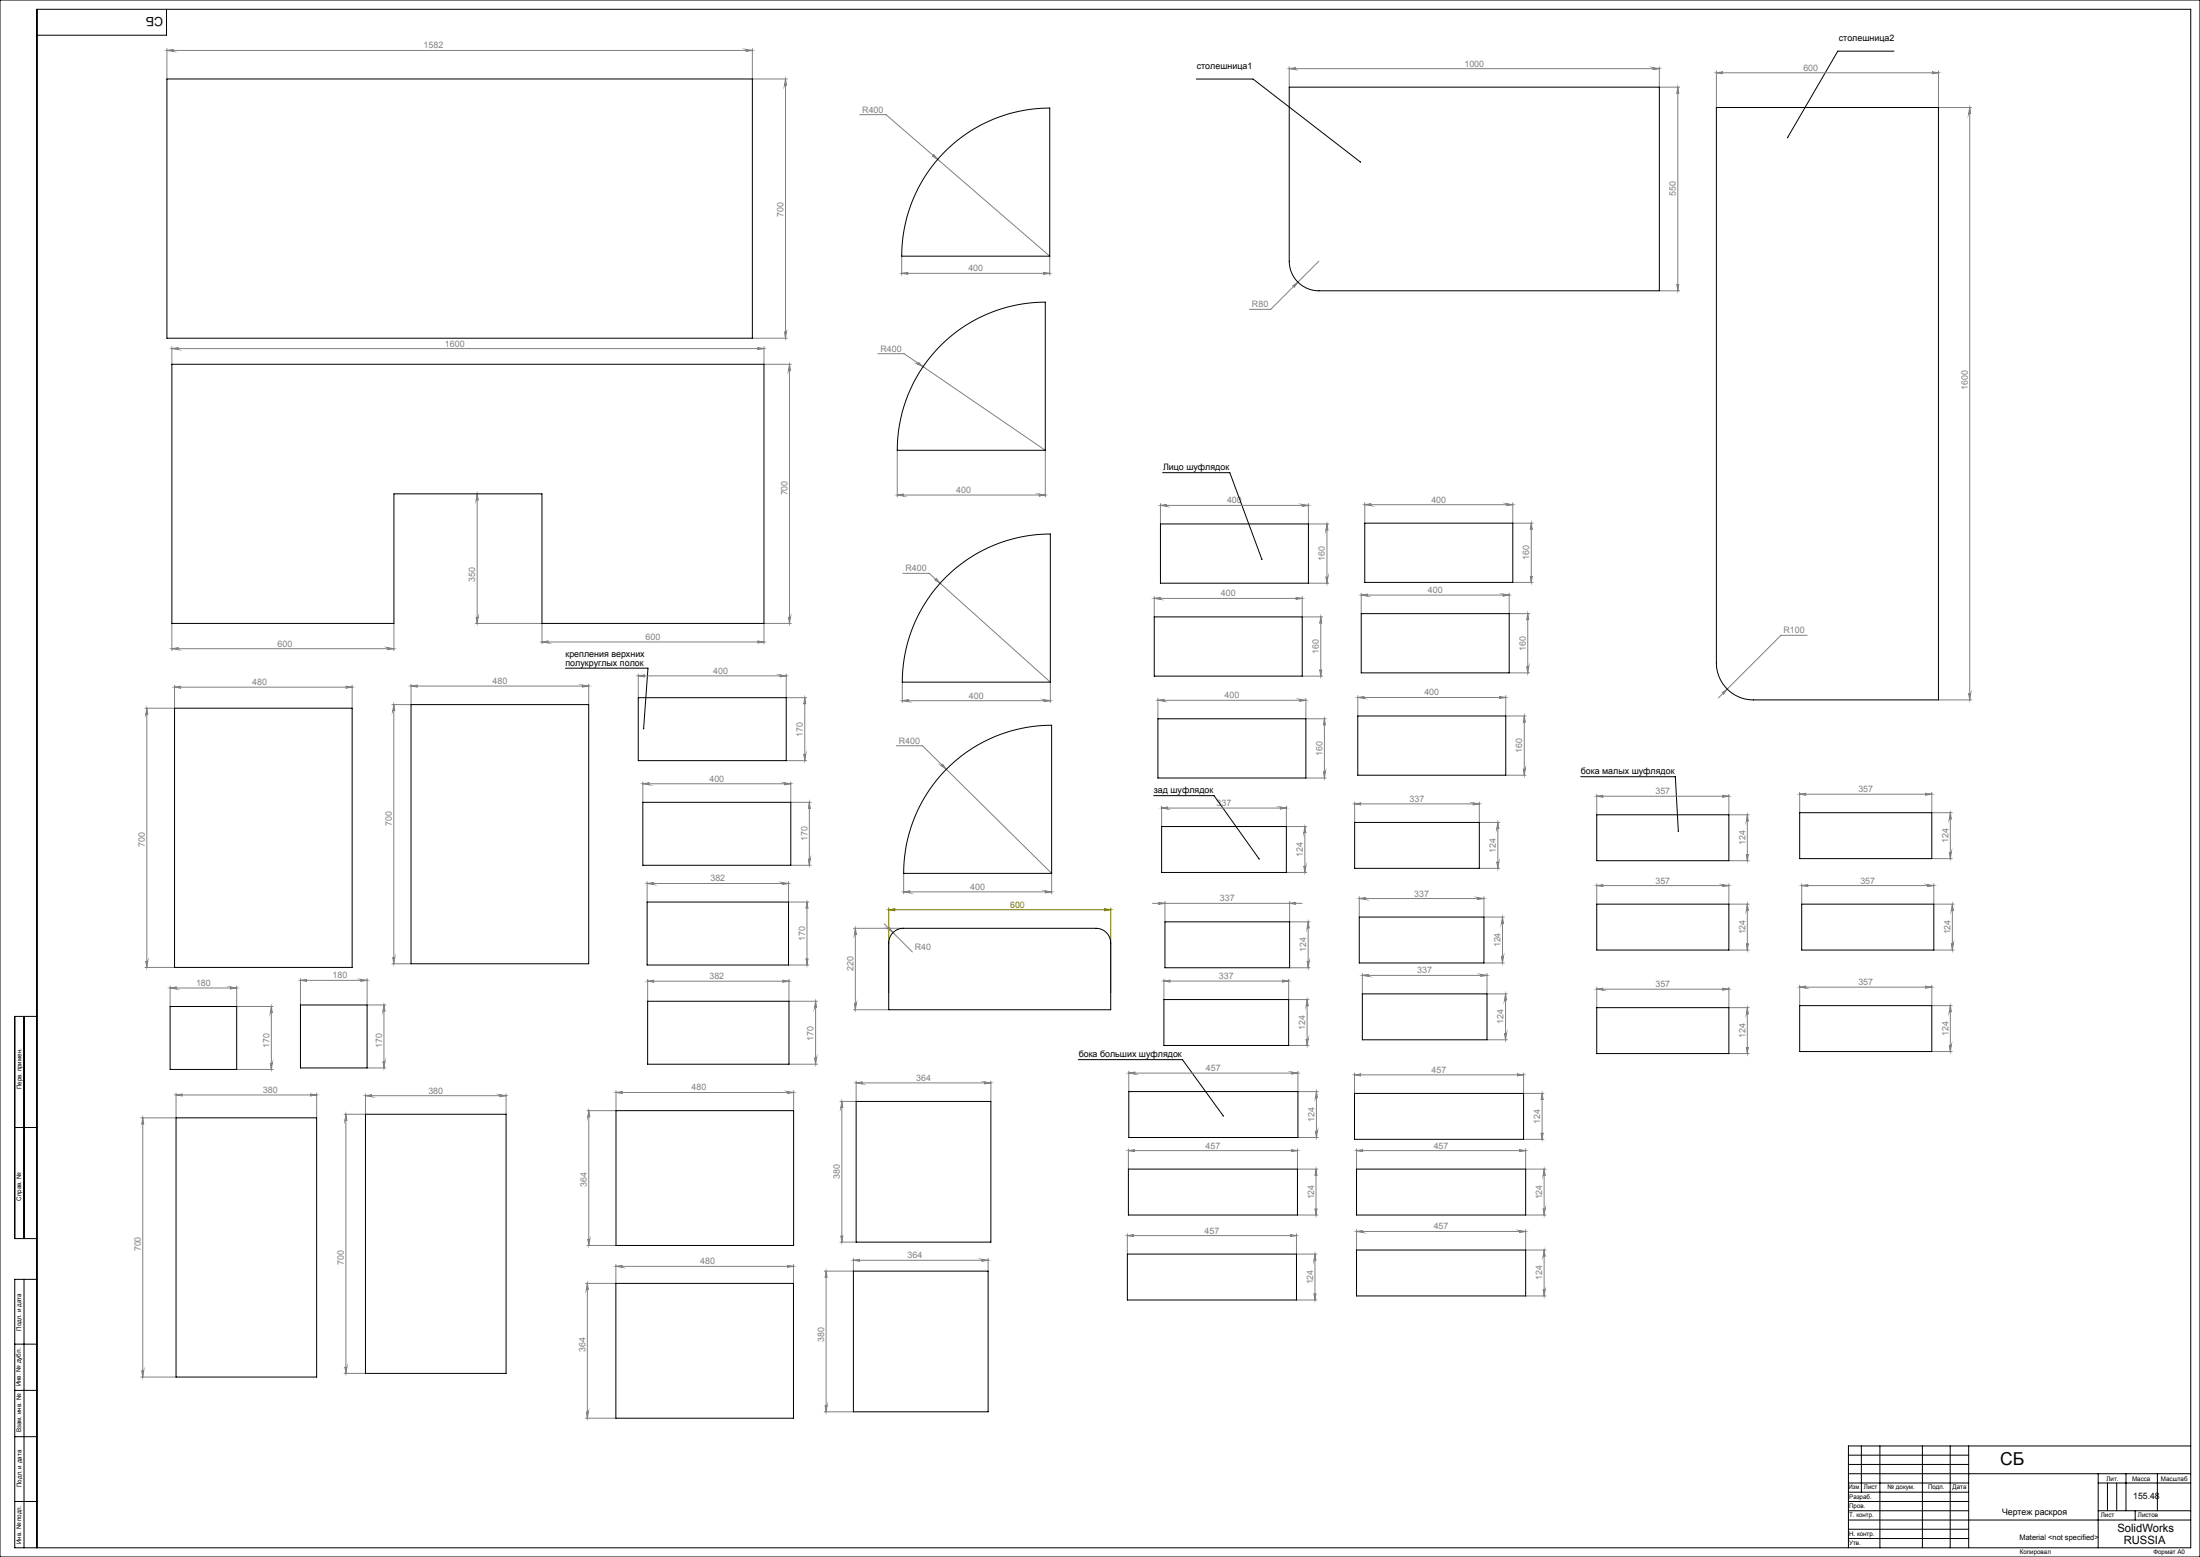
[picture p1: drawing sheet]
<svg xmlns="http://www.w3.org/2000/svg" width="1189mm" height="841mm" viewBox="0 0 1189 841" stroke-linecap="round" stroke-linejoin="round" font-family="sans-serif">
<path d="M480 491h4h-1l1 1zM480 490v46M480 491h120M597 491h3l-3 1zM600 490v46" fill="none" stroke="#808000" stroke-width=".54"/>
<g fill="none" stroke="#808080" stroke-width=".54">
<path d="M90 26v17M90 27h317M90 27h4h-1l1 1zM403 27h4l-4 1 1-1zM407 26v17h19M697 36v11M697 37h200M697 37h3v1zM893 37h4l-4 1 1-1zM897 36v11h11M928 38v20M928 39h120"/>
<path d="M928 39h3v1zM1044 39h4l-4 1 1-1zM1048 38v20h18M425 43v140M425 43v3h-1zM907 47v110M907 47v4v-1l-1 1zM1065 58v320M1065 58v4v-1l-1 1zM465 62h14l88 76v11M504 83l3 3-3-2zM487 138v11"/>
<path d="M487 148h80M487 148l4-1-1 1h1zM564 147l3 1h-3zM699 154l2-2-2 3zM713 141l-26 26h-12M897 157h11M906 154h1v3zM424 179v1l1-1v4zM93 188h3v1zM93 187v10M93 188h320M407 183h19"/>
<path d="M409 188h4l-4 1 1-1zM413 187v10M413 197h15M427 197v3h-1zM427 197v140M474 191h15l76 52v25M496 196l3 2-3-1v-1zM485 243v25M258 267v70M258 267v3h-1zM485 267h80M485 267h3v1z"/>
<path d="M561 267h4l-4 1 1-1zM627 272v11M627 273h80M627 273l4-1-1 1 1 1zM704 272l3 1-3 1v-1zM707 272v11h11M738 272v11M738 273h80M738 273l3-1v1zM814 272l4 1h-4h1zM818 272v11h11M717 283v32"/>
<path d="M717 283l1 4-1-1v1zM828 283v3h-1zM828 283v32M488 310h14l66 58v11M506 312l2 3-3-2h1zM707 315h11M717 312h1l-1 3zM818 315h11M827 311l1 1v-1v4zM93 337v14M213 337v14M257 337h36"/>
<path d="M257 333l1 1v-1v4zM293 337v11M413 337v11M413 337h15M426 333l1 1v-1v4zM624 322v11M624 323h80M624 323h3v1zM700 323h4l-4 1 1-1zM704 322v11h11M714 333v4v-1l-1 1zM714 333v32"/>
<path d="M736 320v11M736 321h80M736 321h3v1zM812 321h4l-4 1h1zM816 320v11h11M826 331v4v-1l-1 1zM826 331v32M93 350h120M93 350h3v1zM209 350h4l-4 1 1-1zM293 347l3-1v1zM293 347h120"/>
<path d="M409 346l4 1h-4h1zM825 360h1v3zM977 343h-14l-34 34M94 371h4h-1l1 1zM94 370v13h-16M94 371h96M187 371h3l-3 1v-1zM190 370v13M222 371l4-1-1 1h1zM222 370v11h-10M222 371h96M315 370l3 1h-3z"/>
<path d="M318 370v11M345 365h3v1zM345 364v13M345 365h80M421 365h4l-4 1 1-1zM425 364v13h11M435 377v3h-1zM435 377v34M488 368v11M488 378h80M488 378h3v1zM564 378h4l-4 1h1z"/>
<path d="M626 377v11M626 378h80M626 378h3v1zM702 378h4l-4 1 1-1zM704 365h11M706 377v11h11M713 362h1v3zM734 376v11M734 377h80M734 377l3-1v1zM810 376l4 1h-4h1zM814 376v11h11"/>
<path d="M816 363h11M931 374l2-2-2 3v-1zM1048 378h18M1064 375h1v3zM79 383l1 3h-1zM79 383v140M213 381v140M213 381v3h-1zM716 388v4v-1l-1 1zM716 388v32M824 387v3h-1zM824 387v32"/>
<path d="M425 411h11M434 407l1 1v-1v4zM484 403h15l69 69v11M509 413l2 3-2-3v1zM715 417h1v3zM814 419h11M823 415l1 1v-1v4zM347 423h4h-1l1 1zM347 422v11M347 423h80M424 423h3l-3 1v-1zM427 422v11h11"/>
<path d="M437 433v34M437 433l1 4-1-1v1zM628 435v11M628 436h67M628 436h3v1zM692 436h3l-3 1zM695 435v11h11M706 420h11M732 434h4h-1l1 1zM732 433v11M732 434h68M796 434h4l-4 1 1-1z"/>
<path d="M800 433v11h11M863 429v11M863 430h71M863 430h3v1zM931 430h3l-3 1v-1zM934 429v11M973 428v11M973 429h71M973 429l3-1v1v1zM1041 428l3 1-3 1v-1zM1044 428v11h11M1054 439l1 4-1-1v1z"/>
<path d="M1054 439v25M705 446l1 4-1-1v1zM705 446v25M810 444v4v-1l-1 1zM810 444v25M934 440h11M944 440l1 4-1-1v1zM944 440v25M350 477h3v1zM350 476v11M350 477h76M423 477h3l-3 1v-1z"/>
<path d="M426 476v11h11M427 467h11M437 464h1l-1 3zM488 472v11M695 471h11M705 468h1l-1 3zM800 469h11M809 466h1v3zM863 477v11M863 478h71M863 478h3v1zM931 478h3l-3 1v-1z"/>
<path d="M934 477v11h11M934 465h11M944 461v1l1-1-1 4zM974 478h71M974 477v11M974 478h3v1zM1042 478h3l-3 1v-1zM1044 464h11M1045 477v11h11M1054 460v1l1-1-1 4zM436 487v34M436 487l1 4-1-1v1z"/>
<path d="M478 499l15 15M488 482h80M488 482l4-1-1 1h1zM565 481l3 1h-3zM623 488h81M626 487l4 1h-4h1zM630 487v11M697 487v11h11M697 488l3-1v1zM707 498l1 3h-1h-1zM707 498v25M735 484v11"/>
<path d="M735 485h67M735 485h3v1zM799 485h3l-3 1v-1zM802 484v11h11M812 495v25M812 495l1 4-1-1-1 1zM944 488l1 4-1-1v1zM944 488v25M1055 488l1 4-1-1v1zM1055 488v25M79 519v1l1-1-1 4zM212 517l1 1v-1v4z"/>
<path d="M436 518h1l-1 3zM461 501h27M462 501l1 4-1-1v1zM462 501v44M481 501l2 3-3-2h1zM706 519l1 1 1-1-1 4zM811 517h1h1l-1 3zM934 513h11M944 510h1l-1 3zM1045 513h11M1055 510h1l-1 3zM78 523h16"/>
<path d="M92 534l3-1v1zM92 533v11M92 534h36M124 533l4 1h-4h1zM128 533v11h20M162 529v14M162 530h36M162 530l4-1h-1l1 1zM195 529l3 1h-3zM198 529v14h11M212 521h10M350 530l4-1-1 1 1 1z"/>
<path d="M350 530h76M350 529v12M423 529l3 1-3 1v-1zM426 521h11M426 529v12h16M629 529v11M629 530h67M629 530l4-1-1 1h1zM693 529l3 1h-3zM696 529v11h11M697 523h11M706 540l1 3h-1z"/>
<path d="M706 540v25M736 526v11M736 527h68M736 527l4-1-1 1h1zM800 526l4 1h-4h1zM802 520h11M804 526v11h11M814 537v3h-1zM814 537v25M863 533v11M863 534h71M863 534h3v1z"/>
<path d="M931 534h3l-3 1v-1zM934 533v11h11M973 532v11M973 533h71M973 533h3v1zM1041 533h3l-3 1v-1zM1044 532v11h11M147 544v3h-1zM147 544v34M208 543v3h-1zM208 543v34M441 541v3h-1z"/>
<path d="M441 541v34M461 545h19M462 542h1l-1 3zM813 558l1 1v-1v4zM944 544l1 4-1-1v1zM944 544v25M1054 543l1 4-1-1v1zM1054 543v25M128 578h20M146 574l1 1v-1v4zM198 577h11M207 573v1l1-1v4z"/>
<path d="M426 575h16M440 571l1 1v-1v4zM610 580l4-1-1 1h1zM610 579v11M610 580h91M696 565h11M698 579l3 1h-3zM701 579v11h11M706 561v1l1-1-1 4zM732 580v11M804 562h11M823 580v11h11"/>
<path d="M934 569h11M944 566h1l-1 3zM1044 568h11M1054 564v1l1-1-1 4zM95 591h4h-1l1 1zM95 590v14h-19M95 591h76M168 591h3l-3 1zM171 590v14M198 592l3-1v1zM198 591v11M198 592h76"/>
<path d="M270 591l4 1h-4h1zM274 591v11M317 600h16M318 600l1 3h-1zM318 600v73M333 590h3v1zM333 589v11M333 590h96M425 590h4l-4 1 1-1zM429 589v11M455 595l1 3h-1h-1zM455 595v76"/>
<path d="M463 584v11h-9M463 585h73M463 585l3-1v1zM532 584l4 1h-4h1zM536 584v11M711 590l1 3h-1zM711 590v24M732 581l4-1-1 1h1zM732 581h91M820 580l3 1h-3zM833 591l1 3h-1zM833 591v24"/>
<path d="M77 604l1 3h-1zM77 604v140M186 602h11M187 602l1 3h-1h-1zM187 602v140M701 614h11M711 611h1l-1 3zM823 615h11M833 612h1l-1 3zM610 622l3-1v1zM610 621v10M610 622h91"/>
<path d="M698 621l3 1h-3zM701 621v10h11M711 631l1 4-1-1v1zM711 631v25M733 622l4-1h-1l1 1zM733 622h92M733 621v10M821 621l4 1h-4h1zM825 621v10h11M835 631v4v-1l-1 1zM835 631v25M701 656h11"/>
<path d="M711 653h1l-1 3zM825 656h11M834 653h1v3zM317 673h16M318 669v1l1-1-1 4zM454 671h9M454 667l1 1 1-1-1 4zM461 680v7h-16M534 680v7M609 666v11M609 667h92M609 667h4h-1l1 1z"/>
<path d="M697 667h4l-4 1h1zM701 666v11h11M711 677v4v-1l-1 1zM711 677v25M733 665h4h-1l1 1zM733 664v11M733 665h92M821 665h4l-4 1 1-1zM825 664v11h11M835 675v4v-1l-1 1zM835 675v25M317 693l1 4v-1l-1 1z"/>
<path d="M317 693v73M333 684l3-1v1v1zM333 683v10h-17M333 684h96M425 683l4 1-4 1 1-1zM429 683v10M446 687l1 3h-1zM446 687v76M461 681h73M461 681l4-1-1 1h1zM531 680l3 1h-3zM710 699h1v3z"/>
<path d="M825 700h11M834 697h1v3zM701 702h11M186 738l1 1 1-1-1 4zM76 744h19M77 740v1l1-1-1 4zM186 742h11M446 759v1l1-1-1 4zM316 766h17M317 763h1l-1 3zM445 763h16"/>
</g>
<g fill="none" stroke="#000" stroke-width=".54">
<path d="M0 0h1189v841h-1189zM90 5v14h-70M1024 28h-31l-27 46M647 43h30l58 45M628 255h37l17 47M306 361h44l-2 33M854 420h51l2 29M623 430h33l24 34M13 549v120M20 549h-12v120h12M583 572h56l22 31M8 609h12"/>
<path d="M13 691v145M20 691h-12v145h1176v-831h-1164v831M8 726h12M8 751h12M8 776h12M999 786h65M999 791h65M999 796h185M1006 781v25M1016 781v55M1039 781v55M1054 781v55"/>
<path d="M1064 781v55M1134 796v40M1149 796v20M1166 796v20M1184 781h-185v55M8 811h12M999 801h65M999 806h65M999 811h65M999 816h65M1134 816h50M1134 801h50"/>
<path d="M1139 801v15M1144 801v15M1154 816v5M999 826h65M999 831h65M999 821h185"/>
</g>
<path d="M348 393v1zM966 74v1zM680 464h1zM735 87l1 1z" fill="#000"/>
<path d="M597 491h3l-3 1zM480 491h4h-1l1 1z" fill="#808000"/>
<g fill="#808080">
<path d="M168 591h3l-3 1zM95 591h4h-1l1 1zM195 529l3 1h-3zM162 530l4-1h-1l1 1zM124 533l4 1h-4h1zM92 534l3-1v1zM421 365h4l-4 1 1-1zM345 365h3v1zM424 423h3l-3 1v-1zM347 423h4h-1l1 1zM425 683l4 1-4 1 1-1zM333 684l3-1v1v1zM425 590h4l-4 1 1-1zM333 590h3v1zM270 591l4 1h-4h1zM198 592l3-1v1zM409 346l4 1h-4h1zM293 347l3-1v1zM209 350h4l-4 1 1-1zM93 350h3v1zM704 272l3 1-3 1v-1zM627 273l4-1-1 1 1 1zM893 37h4l-4 1 1-1zM697 37h3v1z"/>
<path d="M90 27h4h-1l1 1zM403 27h4l-4 1 1-1zM481 501v1h-1l3 2zM931 374v1l2-3zM504 83v1l3 2zM487 148l4-1-1 1h1zM564 147l3 1h-3zM509 413v1v-1l2 3zM488 482l4-1-1 1h1zM565 481l3 1h-3zM488 378h3v1zM564 378h4l-4 1h1zM506 312v1h-1l3 2zM485 267h3v1zM561 267h4l-4 1 1-1zM496 196v1l3 1zM624 323h3v1zM700 323h4l-4 1 1-1zM626 378h3v1zM702 378h4l-4 1 1-1zM738 273l3-1v1zM814 272l4 1h-4h1zM736 321h3v1zM812 321h4l-4 1h1zM734 377l3-1v1zM810 376l4 1h-4h1zM699 154v1l2-3z"/>
<path d="M628 436h3v1zM692 436h3l-3 1zM732 434h4h-1l1 1zM796 434h4l-4 1 1-1zM626 487l4 1h-4h1zM697 488l3-1v1zM735 485h3v1zM799 485h3l-3 1v-1zM629 530l4-1-1 1h1zM693 529l3 1h-3zM736 527l4-1-1 1h1zM800 526l4 1h-4h1z"/>
<path d="M1044 39h4l-4 1 1-1zM928 39h3v1zM531 680l3 1h-3zM461 681l4-1-1 1h1zM532 584l4 1h-4h1zM463 585l3-1v1zM931 430h3l-3 1v-1zM863 430h3v1zM931 478h3l-3 1v-1zM863 478h3v1zM931 534h3l-3 1v-1zM863 534h3v1zM1041 428l3 1-3 1v-1zM973 429l3-1v1v1zM1042 478h3l-3 1v-1zM974 478h3v1zM1041 533h3l-3 1v-1zM973 533h3v1z"/>
<path d="M423 477h3l-3 1v-1zM350 477h3v1zM423 529l3 1-3 1v-1zM350 530l4-1-1 1 1 1z"/>
<path d="M462 542h1l-1 3zM462 501l1 4-1-1v1zM146 574l1 1v-1v4zM147 544v3h-1zM434 407l1 1v-1v4zM435 377v3h-1zM437 464h1l-1 3zM437 433l1 4-1-1v1zM436 518h1l-1 3zM436 487l1 4-1-1v1zM440 571l1 1v-1v4zM441 541v3h-1zM212 517l1 1v-1v4zM213 381v3h-1zM79 519v1l1-1-1 4zM79 383l1 3h-1zM257 333l1 1v-1v4zM258 267v3h-1zM717 312h1l-1 3zM717 283l1 4-1-1v1zM944 461v1l1-1-1 4zM944 440l1 4-1-1v1zM944 510h1l-1 3zM944 488l1 4-1-1v1zM944 566h1l-1 3zM944 544l1 4-1-1v1zM1054 460v1l1-1-1 4zM1054 439l1 4-1-1v1zM1055 510h1l-1 3zM1055 488l1 4-1-1v1zM1054 564v1l1-1-1 4zM1054 543l1 4-1-1v1z"/>
<path d="M1064 375h1v3zM1065 58v4v-1l-1 1zM906 154h1v3zM907 47v4v-1l-1 1z"/>
<path d="M77 604l1 3h-1zM77 740v1l1-1-1 4zM446 687l1 3h-1zM446 759v1l1-1-1 4zM317 693l1 4v-1l-1 1zM317 763h1l-1 3zM455 595l1 3h-1h-1zM454 667l1 1 1-1-1 4zM318 600l1 3h-1zM318 669v1l1-1-1 4zM187 602l1 3h-1h-1zM186 738l1 1 1-1-1 4zM427 197v3h-1zM426 333l1 1v-1v4zM714 333v4v-1l-1 1zM713 362h1v3zM716 388v4v-1l-1 1zM715 417h1v3zM828 283v3h-1zM827 311l1 1v-1v4zM826 331v4v-1l-1 1zM825 360h1v3zM824 387v3h-1zM823 415l1 1v-1v4zM705 446l1 4-1-1v1zM705 468h1l-1 3zM810 444v4v-1l-1 1zM809 466h1v3zM707 498l1 3h-1h-1zM706 519l1 1 1-1-1 4zM812 495l1 4-1-1-1 1zM811 517h1h1l-1 3zM706 540l1 3h-1zM706 561v1l1-1-1 4zM814 537v3h-1zM813 558l1 1v-1v4zM711 590l1 3h-1zM711 611h1l-1 3zM711 631l1 4-1-1v1zM711 653h1l-1 3zM711 677v4v-1l-1 1zM710 699h1v3zM833 591l1 3h-1zM833 612h1l-1 3zM835 631v4v-1l-1 1zM834 653h1v3zM835 675v4v-1l-1 1zM834 697h1v3z"/>
<path d="M425 43v3h-1zM424 179v1l1-1v4z"/>
<path d="M208 543v3h-1zM207 573v1l1-1v4z"/>
<path d="M222 371l4-1-1 1h1zM315 370l3 1h-3zM94 371h4h-1l1 1zM187 371h3l-3 1v-1z"/>
<path d="M610 580l4-1-1 1h1zM698 579l3 1h-3zM610 622l3-1v1zM698 621l3 1h-3zM609 667h4h-1l1 1zM697 667h4l-4 1h1zM732 581l4-1-1 1h1zM820 580l3 1h-3zM733 622l4-1h-1l1 1zM821 621l4 1h-4h1zM733 665h4h-1l1 1zM821 665h4l-4 1 1-1z"/>
<path d="M93 188h3v1zM409 188h4l-4 1 1-1z"/>
</g>
<g fill="none" stroke="#000" stroke-width=".54">
<path d="M90 43h317v140h-317zM697 47h200v110h-184a16 16 0 0 1-16-16zM928 58h120v320h-100a20 20 0 0 1-20-20zM510 83a80 80 0 0 1 57-25v80h-80a80 80 0 0 1 23-55zM93 197h320v140h-120v-70h-80v70h-120zM508 187a80 80 0 0 1 57-24v80h-80a80 80 0 0 1 23-56zM627 283h80v32h-80zM738 283h80v32h-80zM510 313a80 80 0 0 1 58-25v80h-80a80 80 0 0 1 22-55zM624 333h80v32h-80zM736 331h80v32h-80zM345 377h80v34h-80z"/>
<path d="M94 383h96v140h-96zM222 381h96v140h-96zM626 388h80v32h-80zM734 387h80v32h-80zM511 416a80 80 0 0 1 57-24v80h-80a80 80 0 0 1 23-56zM347 433h80v34h-80zM973 439h71v25h-71zM628 446h67v25h-67zM732 444h68v25h-68zM863 440h71v25h-71zM350 487h76v34h-76zM630 498h67v25h-67z"/>
<path d="M735 495h67v25h-67zM863 488h71v25h-71zM974 488h71v25h-71zM483 504a8 8 0 0 1 5-3h104a8 8 0 0 1 8 8v36h-120v-36a8 8 0 0 1 3-5zM629 540h67v25h-67zM736 537h68v25h-68zM92 544h36v34h-36zM162 543h36v34h-36zM350 541h76v34h-76zM863 544h71v25h-71zM973 543h71v25h-71zM333 600h96v73h-96z"/>
<path d="M463 595h73v76h-73zM610 590h91v24h-91zM732 591h91v24h-91zM95 604h76v140h-76zM198 602h76v140h-76zM610 631h91v25h-91zM733 631h92v25h-92zM609 677h92v25h-92zM733 675h92v25h-92zM333 693h96v73h-96zM461 687h73v76h-73z"/>
</g>
<text font-size="9.6" x="1081" y="791">СБ</text>
<text font-size="6.9" x="88" y="9" transform="rotate(-180 88 9)">СБ</text>
<g font-size="6.2">
<text x="1144" y="828">SolidWorks</text>
<text x="1148" y="834">RUSSIA</text>
</g>
<g font-size="4.8">
<text x="994" y="22">столешница2</text>
<text x="647" y="37">столешница1</text>
<text x="629" y="254">Лицо шуфлядок</text>
<text x="306" y="355">крепления верхних</text>
<text x="306" y="360">полукруглых полок</text>
<text x="854" y="418">бока малых шуфлядок</text>
<text x="624" y="428">зад шуфлядок</text>
<text x="583" y="571">бока больших шуфлядок</text>
<text x="1153" y="810">155.48</text>
<text x="1082" y="818">Чертеж раскроя</text>
</g>
<g font-size="4.8" fill="#808080">
<text x="229" y="26">1582</text>
<text x="791" y="36">1000</text>
<text x="975" y="38">600</text>
<text x="466" y="61">R400</text>
<text x="906" y="106" transform="rotate(-90 906 106)">550</text>
<text x="423" y="117" transform="rotate(-90 423 117)">700</text>
<text x="523" y="147">400</text>
<text x="677" y="166">R80</text>
<text x="240" y="187">1600</text>
<text x="476" y="190">R400</text>
<text x="1063" y="211" transform="rotate(-90 1063 211)">1600</text>
<text x="426" y="268" transform="rotate(-90 426 268)">700</text>
<text x="517" y="266">400</text>
<text x="663" y="272">400</text>
<text x="774" y="271">400</text>
<text x="716" y="303" transform="rotate(-90 716 303)">160</text>
<text x="827" y="303" transform="rotate(-90 827 303)">160</text>
<text x="489" y="309">R400</text>
<text x="257" y="314" transform="rotate(-90 257 314)">350</text>
<text x="660" y="322">400</text>
<text x="772" y="320">400</text>
<text x="349" y="346">600</text>
<text x="964" y="342">R100</text>
<text x="150" y="349">600</text>
<text x="713" y="353" transform="rotate(-90 713 353)">160</text>
<text x="825" y="351" transform="rotate(-90 825 351)">160</text>
<text x="385" y="364">400</text>
<text x="136" y="370">480</text>
<text x="266" y="369">480</text>
<text x="524" y="377">400</text>
<text x="662" y="377">400</text>
<text x="770" y="376">400</text>
<text x="434" y="398" transform="rotate(-90 434 398)">170</text>
<text x="486" y="402">R400</text>
<text x="823" y="407" transform="rotate(-90 823 407)">160</text>
<text x="715" y="408" transform="rotate(-90 715 408)">160</text>
<text x="383" y="422">400</text>
<text x="895" y="429">357</text>
<text x="1004" y="428">357</text>
<text x="658" y="435">337</text>
<text x="762" y="433">337</text>
<text x="212" y="446" transform="rotate(-90 212 446)">700</text>
<text x="436" y="454" transform="rotate(-90 436 454)">170</text>
<text x="1053" y="455" transform="rotate(-90 1053 455)">124</text>
<text x="78" y="457" transform="rotate(-90 78 457)">700</text>
<text x="808" y="461" transform="rotate(-90 808 461)">124</text>
<text x="943" y="456" transform="rotate(-90 943 456)">124</text>
<text x="704" y="463" transform="rotate(-90 704 463)">124</text>
<text x="384" y="476">382</text>
<text x="895" y="477">357</text>
<text x="1005" y="477">357</text>
<text x="524" y="481">400</text>
<text x="764" y="484">337</text>
<text x="659" y="487">337</text>
<text x="435" y="508" transform="rotate(-90 435 508)">170</text>
<text x="943" y="505" transform="rotate(-90 943 505)">124</text>
<text x="1054" y="505" transform="rotate(-90 1054 505)">124</text>
<text x="494" y="513">R40</text>
<text x="706" y="514" transform="rotate(-90 706 514)">124</text>
<text x="811" y="512" transform="rotate(-90 811 512)">124</text>
<text x="461" y="524" transform="rotate(-90 461 524)">220</text>
<text x="766" y="526">337</text>
<text x="106" y="533">180</text>
<text x="180" y="528">180</text>
<text x="383" y="529">382</text>
<text x="659" y="529">337</text>
<text x="895" y="533">357</text>
<text x="1004" y="532">357</text>
<text x="705" y="556" transform="rotate(-90 705 556)">124</text>
<text x="813" y="553" transform="rotate(-90 813 553)">124</text>
<text x="440" y="562" transform="rotate(-90 440 562)">170</text>
<text x="943" y="561" transform="rotate(-90 943 561)">124</text>
<text x="1053" y="560" transform="rotate(-90 1053 560)">124</text>
<text x="146" y="566" transform="rotate(-90 146 566)">170</text>
<text x="206" y="566" transform="rotate(-90 206 566)">170</text>
<text x="652" y="579">457</text>
<text x="774" y="579">457</text>
<text x="495" y="584">364</text>
<text x="142" y="590">380</text>
<text x="232" y="591">380</text>
<text x="374" y="589">480</text>
<text x="710" y="606" transform="rotate(-90 710 606)">124</text>
<text x="832" y="607" transform="rotate(-90 832 607)">124</text>
<text x="652" y="620">457</text>
<text x="775" y="620">457</text>
<text x="317" y="641" transform="rotate(-90 317 641)">364</text>
<text x="454" y="637" transform="rotate(-90 454 637)">380</text>
<text x="710" y="648" transform="rotate(-90 710 648)">124</text>
<text x="833" y="648" transform="rotate(-90 833 648)">124</text>
<text x="775" y="664">457</text>
<text x="651" y="666">457</text>
<text x="76" y="676" transform="rotate(-90 76 676)">700</text>
<text x="186" y="683" transform="rotate(-90 186 683)">700</text>
<text x="378" y="683">480</text>
<text x="490" y="680">364</text>
<text x="710" y="694" transform="rotate(-90 710 694)">124</text>
<text x="833" y="692" transform="rotate(-90 833 692)">124</text>
<text x="445" y="725" transform="rotate(-90 445 725)">380</text>
<text x="316" y="730" transform="rotate(-90 316 730)">364</text>
</g>
<text font-size="4.8" fill="#808000" x="546" y="490">600</text>
<text font-size="4.1" x="1092" y="832">Material &lt;not specified&gt;</text>
<g font-size="3.4">
<text x="12" y="588" transform="rotate(-90 12 588)">Перв. примен.</text>
<text x="11" y="649" transform="rotate(-90 11 649)">Справ. №</text>
<text x="11" y="719" transform="rotate(-90 11 719)">Подп. и дата</text>
<text x="11" y="749" transform="rotate(-90 11 749)">Инв. № дубл.</text>
<text x="12" y="774" transform="rotate(-90 12 774)">Взам. инв. №</text>
<text x="12" y="803" transform="rotate(-90 12 803)">Подп. и дата</text>
<text x="1138" y="800">Лит.</text>
<text x="1152" y="800">Масса</text>
<text x="1168" y="800">Масштаб</text>
<text x="999" y="804">Изм</text>
<text x="999" y="809">Разраб.</text>
<text x="1007" y="804">Лист</text>
<text x="1020" y="804">№ докум.</text>
<text x="1042" y="804">Подп.</text>
<text x="1055" y="804">Дата</text>
<text x="999" y="814">Пров.</text>
<text x="999" y="819">Т. контр.</text>
<text x="1135" y="820">Лист</text>
<text x="1155" y="820">Листов</text>
<text x="999" y="829">Н. контр.</text>
<text x="11" y="834" transform="rotate(-90 11 834)">Инв. № подл.</text>
<text x="999" y="834">Утв.</text>
<text x="1092" y="839">Копировал</text>
<text x="1164" y="839">Формат А0</text>
</g>
<text font-size="2.1" x="1005" y="804">.</text>
</svg>
